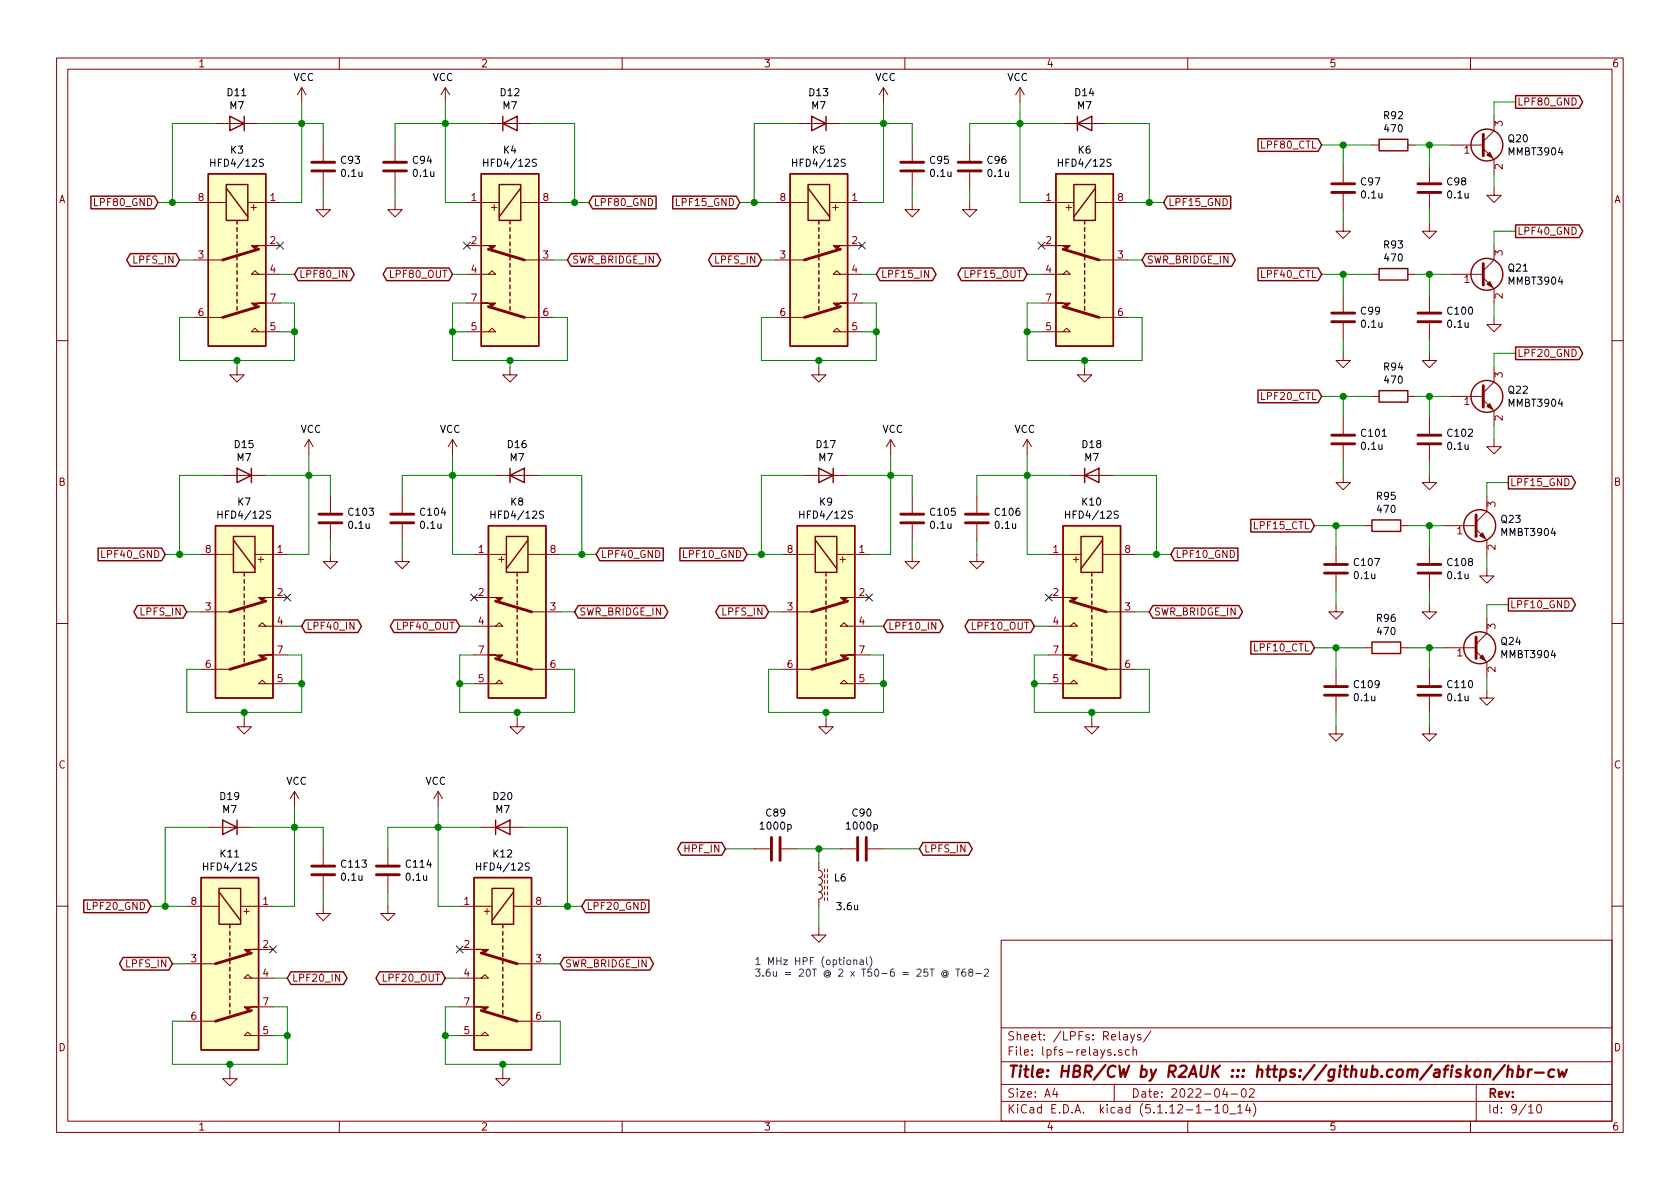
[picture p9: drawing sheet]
<svg xmlns="http://www.w3.org/2000/svg" width="297mm" height="210mm" viewBox="0 0 297 210" stroke-linecap="round" stroke-linejoin="round" font-family="sans-serif">
<g fill="none" stroke="#840000" stroke-width=".18">
<path d="M10 10.3h277v189.9h-277zM12 12.2h273v186.1h-273zM53.3 15.5l-.7 1.3M53.3 15.5v2.5M53.3 15.5l.8 1.3M60 10.3v1.9M78.7 15.5l.8 1.3M78.7 15.5v2.5M78.7 15.5l-.7 1.3M110 10.3v1.9M156.2 15.5l-.8 1.3M156.2 15.5v2.5"/>
<path d="M156.2 15.5l.8 1.3M160 10.3v1.9M180.3 15.5l.8 1.3M180.3 15.5v2.5M180.3 15.5l-.7 1.3M210 10.3v1.9M260 10.3v1.9M34.3 35.8h5.7M38.1 21.8h7.6M43.8 35.8h5.7M57.1 35.8v1.3h-1.2l1.2 1.2 1.3-1.2h-1.3M57.1 25.6v2.8"/>
<path d="M57.1 30.5v2.8M69.8 35.8v1.3h-1.2l1.2 1.2 1.3-1.2h-1.3M69.8 25.6v2.8M69.8 30.5v2.8M82.5 35.8h5.8M86.4 21.8h7.6M92.1 35.8h5.7M137.2 35.8h5.7M141 21.8h7.6M146.7 35.8h5.7M161.3 35.8v1.3h-1.3l1.3 1.2 1.3-1.2h-1.3M161.3 25.6v2.8"/>
<path d="M161.3 30.5v2.8M171.4 35.8v1.3h-1.2l1.2 1.2 1.3-1.2h-1.3M171.4 25.6v2.8M171.4 30.5v2.8M184.1 35.8h5.8M188 21.8h7.6M193.7 35.8h5.7M237.5 39.6v1.3h-1.3l1.3 1.3 1.3-1.3h-1.3M237.5 29.5v2.8M237.5 34.3v2.8M242.6 25.6h1.2M248.9 25.6h1.3"/>
<path d="M252.7 39.6v1.3h-1.2l1.2 1.3 1.3-1.3h-1.3M252.7 29.5v2.8M252.7 34.3v2.8M256.5 25.6h5.8M262.3 26.3l1.9 1.9v2.5M264.2 33.3v1.2h-1.3l1.3 1.3 1.2-1.3h-1.2M264.2 20.6v2.5l-1.9 1.9M34.3 46h5.1M34.3 56.1h5.1M45.7 48.5l-.6-.6-.7 .6h5.1M45.7 58.7l-.6-.7-.7 .7h5.1M47 43.4h2.5"/>
<path d="M47 53.6h2.5M61.3 47.8v1.3l-.7-1.3v1.3M82.5 48.5h5.1l-.6-.6-.6 .6M82.5 58.7h5.1l-.6-.7-.6 .7M82.5 43.4h2.6M82.5 53.6h2.6M92.7 46h5.1M92.7 56.1h5.1M137.2 46h5M137.2 56.1h5M148.6 48.5l-.6-.6-.7 .6h5.1M148.6 58.7l-.6-.7-.7 .7h5.1"/>
<path d="M149.9 43.4h2.5M149.9 53.6h2.5M164.2 47.8v1.3l-.7-1.3v1.3M184.1 48.5h5.1l-.6-.6-.6 .6M184.1 58.7h5.1l-.6-.7-.6 .7M184.1 43.4h2.6M184.1 53.6h2.6M194.3 46h5.1M194.3 56.1h5.1M237.5 52.3v2.8M237.5 57.1v2.8M242.6 48.5h1.2"/>
<path d="M248.9 48.5h1.3M252.7 52.3v2.8M252.7 57.1v2.8M256.5 48.5h5.8M262.3 49.1l1.9 1.9v2.6M264.2 56.1v1.3h-1.3l1.3 1.3 1.2-1.3h-1.2M264.2 43.4v2.6l-1.9 1.9M10 60.2h2M41.9 65v1.3h-1.3l1.3 1.3 1.3-1.3h-1.3M54.6 77.7l-.8 1.3M54.6 77.7v2.6M54.6 77.7l.8 1.3"/>
<path d="M80 77.7l.8 1.3M80 77.7v2.6M80 77.7l-.8 1.3M90.2 65v1.3h1.2l-1.2 1.3-1.3-1.3h1.3M144.8 65v1.3h-1.3l1.3 1.3 1.2-1.3h-1.2M157.5 77.7l-.8 1.3M157.5 77.7v2.6M157.5 77.7l.7 1.3M181.6 77.7l.8 1.3M181.6 77.7v2.6M181.6 77.7l-.8 1.3M191.8 65v1.3h1.2l-1.2 1.3-1.3-1.3h1.3"/>
<path d="M237.5 62.5v1.2h-1.3l1.3 1.3 1.3-1.3h-1.3M237.5 73.9v2.8M237.5 78.7v2.8M242.6 70.1h1.2M248.9 70.1h1.3M252.7 62.5v1.2h-1.2l1.2 1.3 1.3-1.3h-1.3M252.7 73.9v2.8M252.7 78.7v2.8M256.5 70.1h5.8M262.3 70.7l1.9 1.9v2.6M264.2 77.7v1.3h-1.3l1.3 1.3 1.2-1.3h-1.2M264.2 65v2.6l-1.9 1.9"/>
<path d="M285 60.2h2M35.6 98h5.7M39.4 84.1h7.6M45.1 98h5.7M58.4 98v1.3h-1.3l1.3 1.3 1.3-1.3h-1.3M58.4 87.9v2.8M58.4 92.7v2.8M71.1 98v1.3h-1.3l1.3 1.3 1.3-1.3h-1.3M71.1 87.9v2.8M71.1 92.7v2.8M83.8 98h5.7M87.6 84.1h7.6"/>
<path d="M93.3 98h5.8M138.4 98h5.7M142.2 84.1h7.7M148 98h5.7M161.3 98v1.3h-1.3l1.3 1.3 1.3-1.3h-1.3M161.3 87.9v2.8M161.3 92.7v2.8M172.7 98v1.3h-1.3l1.3 1.3 1.3-1.3h-1.3M172.7 87.9v2.8M172.7 92.7v2.8M185.4 98h5.7M189.2 84.1h7.6"/>
<path d="M194.9 98h5.8M236.2 96.8v2.8M237.5 84.1v1.2h-1.3l1.3 1.3 1.3-1.3h-1.3M241.3 93h1.3M247.6 93h1.3M252.7 84.1v1.2h-1.2l1.2 1.3 1.3-1.3h-1.3M252.7 96.8v2.8M255.3 93h5.7M261 93.6l1.9 1.9v2.5M262.9 87.9v2.5l-1.9 1.9M10 110.3h2M35.6 108.2h5"/>
<path d="M35.6 118.4h5M47 110.7l-.6-.6-.7 .6h5.1M48.3 105.7h2.5M48.3 115.8h2.5M62.6 110v1.3l-.7-1.3v1.3M83.8 110.7h5.1l-.6-.6-.7 .6M83.8 105.7h2.6M83.8 115.8h2.6M94 108.2h5.1M94 118.4h5.1M138.4 108.2h5.1M138.4 118.4h5.1"/>
<path d="M149.9 110.7l-.7-.6-.6 .6h5.1M151.1 105.7h2.6M151.1 115.8h2.6M165.5 110v1.3l-.8-1.3v1.3M185.4 110.7h5.1l-.6-.6-.7 .6M185.4 105.7h2.6M185.4 115.8h2.6M195.6 108.2h5.1M195.6 118.4h5.1M236.2 106.9v1.3h-1.3l1.3 1.3 1.3-1.3h-1.3M236.2 101.6v2.8M236.2 118.4v2.8"/>
<path d="M241.3 114.5h1.3M247.6 114.5h1.3M252.7 106.9v1.3h-1.2l1.2 1.3 1.3-1.3h-1.3M252.7 101.6v2.8M252.7 118.4v2.8M255.3 114.5h5.7M261 115.2l1.9 1.9v2.5M262.9 100.6v1.2h-1.3l1.3 1.3 1.3-1.3h-1.3M262.9 109.5v2.5l-1.9 1.9M285 110.3h2M43.2 127.2v1.3h-1.3l1.3 1.3 1.2-1.3h-1.2M47 120.9l-.6-.6-.7 .6h5.1"/>
<path d="M52.1 139.9l-.8 1.3M52.1 139.9v2.6M52.1 139.9l.7 1.3M77.5 139.9l.7 1.3M77.5 139.9v2.6M77.5 139.9l-.8 1.3M83.8 120.9h5.1l-.6-.6-.7 .6M91.4 127.2v1.3h1.3l-1.3 1.3-1.2-1.3h1.2M146 127.2v1.3h-1.2l1.2 1.3 1.3-1.3h-1.3M149.9 120.9l-.7-.6-.6 .6h5.1M185.4 120.9h5.1l-.6-.6-.7 .6M193 127.2v1.3h1.3l-1.3 1.3-1.2-1.3h1.2"/>
<path d="M236.2 128.5v1.3h-1.3l1.3 1.3 1.3-1.3h-1.3M236.2 123.2v2.8M252.7 128.5v1.3h-1.2l1.2 1.3 1.3-1.3h-1.3M252.7 123.2v2.8M262.9 122.2v1.2h-1.3l1.3 1.3 1.3-1.3h-1.3M36.8 146.3h7.6M57.1 150.1v2.8M57.1 154.9v2.8M68.6 150.1v2.8M68.6 154.9v2.8M85.1 146.3h7.6M133.3 150.1h2.8"/>
<path d="M138.2 150.1h2.8M144.8 152.6v1.3a.63 .63 0 0 1 .6 .7 .63 .63 0 0 1-.6 .6 .63 .63 0 0 1 .6 .6 .63 .63 0 0 1-.6 .7 .63 .63 0 0 1 .6 .6 .63 .63 0 0 1-.6 .6 .63 .63 0 0 1 .6 .7 .63 .63 0 0 1-.6 .6v1.3M145.8 153.7v.5M145.8 154.7v.5M145.8 155.7v.5M145.8 156.7v.5M145.8 157.7v.5M145.8 158.7v.6M146.3 153.7v.5M146.3 154.7v.5M146.3 155.7v.5M146.3 156.7v.5"/>
<path d="M146.3 157.7v.5M146.3 158.7v.6M148.6 150.1h2.8M153.4 150.1h2.8M10 160.2h2M33 160.3h5.7M33 170.4h5.1M42.5 160.3h5.8M44.4 173l-.6-.7-.6 .7h5.1M45.7 167.9h2.6M45.7 178h2.6M57.1 160.3v1.2h-1.2l1.2 1.3 1.3-1.3h-1.3"/>
<path d="M60 172.3v1.2l-.7-1.2v1.2M68.6 160.3v1.2h-1.3l1.3 1.3 1.2-1.3h-1.2M81.3 173h5.1l-.7-.7-.6 .7M81.3 160.3h5.7M81.3 167.9h2.5M81.3 178h2.5M90.8 160.3h5.7M91.4 170.4h5.1M144.8 164.1v1.2h1.2l-1.2 1.3-1.3-1.3h1.3M177 166.3h108v32h-108zM285 160.2h2M33 180.6h5.1"/>
<path d="M40.6 189.5v1.2h-1.2l1.2 1.3 1.3-1.3h-1.3M44.4 183.1l-.6-.6-.6 .6h5.1M60 198.3v1.9M81.3 183.1h5.1l-.7-.6-.6 .6M88.9 189.5v1.2h1.3l-1.3 1.3-1.3-1.3h1.3M91.4 180.6h5.1M110 198.3v1.9M160 198.3v1.9M177 194.8h108M177 191.8h108M177 187.8h108M177 181.8h108"/>
<path d="M186.5 192.5l-.4 1h1M186.8 193v1M196.4 185.7a.37 .37 0 0 0-.6 .1l.1 .2 .5 .2 .1 .1-.2 .3-.5-.1M197 191.8v3M197.1 186.5v.1M198.3 185.7l-.3-.1-.2 .2v.2l.5 .2v.3h-.5M198.7 183h.6v.9M199.3 183.3l-.5 .1-.2 .2 .1 .2 .1 .1 .5-.1M199.7 185.7l-.4-.1-.3 .3 .1 .6h.6M199.9 182.9l.4 1M200.3 185.7l.3-.1 .3 .1 .1 .9M200.3 185.1v1.5"/>
<path d="M200.6 182.9l-.5 1.4-.2 .1M201.7 183l-.4-.1-.2 .2 .1 .3 .5 .1v.3h-.6M203.5 182.3l-1.3 2M210 198.3v1.9M213 196.3h1.2M214.8 195.8l.4-.5v1.5M214.8 196.8h.9M216.4 195.5l.3-.2a.94 .94 0 0 1 0 1.5l-.4-.3v-.6zM216.6 192.5l-.4 1h.9M216.9 193v1M217.4 197h1.1M217.7 193.5h1.1"/>
<path d="M218.8 195.8l.5-.5v1.5M218.8 196.8h.9M219.6 192.7l.4-.2a.94 .94 0 0 1 0 1.5 .82 .82 0 0 1-.4-1.3zM220.6 195.2l-.4 1.1h1M220.9 192.7l.2-.2h.4l.2 .2 .1 .3-1 1h1M221 195.8v1M221.6 195.1a1.71 1.71 0 0 1 0 2.3M260 198.3v1.9M261 191.8v6.5M270.3 195.8l.4-.5v1.5M270.3 196.8h.8M271.8 195.5l.4-.2a.94 .94 0 0 1 0 1.5 .79 .79 0 0 1-.4-1.3z"/>
</g>
<path d="M262.7 189.3a.5 .5 0 0 1 .8 .1l-.1 1M262.7 189.1l-.2 1.3M266.1 188.3l-2.1 2.6M266.6 189.3a.52 .52 0 0 1 .9 .1l-.2 1M266.7 188.4l-.2 2M268.4 189.2a.68 .68 0 0 1 .9 .1v.8a.66 .66 0 0 1-1 .2M268.5 188.4l-.2 2M270.3 189.1l-.2 1.3M270.8 189.1a.55 .55 0 0 0-.6 .4M271.4 189.7h1.5M274.8 189.2a.68 .68 0 0 0-1 .3v.8l.3 .1 .6-.1M275.5 189.1l.2 1.3 .5-.9 .3 .9 .5-1.3" fill="none" stroke="#840000" stroke-width=".41"/>
<g fill="none" stroke="#840000" stroke-width=".25">
<path d="M268 16.9h11.2l.6 1.1-.6 1.1h-11.2zM16.1 34.7h11.2l.6 1.1-.6 1.1h-11.2zM36.8 30.7h10.2v30.5h-10.2zM40 32.6h3.8v6.4h-3.8zM40 33.3l3.8 5M40.6 20.6l2.6 1.2-2.6 1.3zM41.9 39v.6M43.2 20.6v2.5M85.1 30.7h10.1v30.5h-10.1zM88.3 32.6h3.8v6.4h-3.8zM88.9 21.8l2.5-1.2v2.5zM88.9 20.6v2.5"/>
<path d="M90.2 39v.6M92.1 33.3l-3.8 5M104.8 34.7h11.2v2.2h-11.2l-.7-1.1zM118.9 34.7h11.3l.6 1.1-.6 1.1h-11.3zM139.7 30.7h10.2v30.5h-10.2zM142.9 32.6h3.8v6.4h-3.8zM142.9 33.3l3.8 5M143.5 20.6l2.5 1.2-2.5 1.3zM144.8 39v.6M146 20.6v2.5M186.7 30.7h10.1v30.5h-10.1zM189.9 32.6h3.8v6.4h-3.8z"/>
<path d="M190.5 21.8l2.5-1.2v2.5zM190.5 20.6v2.5M191.8 39v.6M193.7 33.3l-3.8 5M206.4 34.7h11.2v2.2h-11.2l-.7-1.1zM222.4 24.5h10.6l.7 1.1-.7 1.2h-10.6zM243.8 24.6h5.1v2.1h-5.1zM268 39.8h11.2l.6 1.1-.6 1.1h-11.2zM23 44.9h8.1l.6 1.1-.6 1.1h-8.1l-.6-1.1zM41.9 40.3v.6M41.9 41.5v.7M41.9 42.8v.6"/>
<path d="M41.9 44.1v.6M41.9 45.3v.7M41.9 46.6v.6M41.9 47.9v.6M41.9 49.1v.7M41.9 50.4v.6M41.9 51.7v.6M41.9 53v.6M41.9 54.2v.7M52.7 47.4h9.3l.6 1.1-.6 1.1h-9.3l-.6-1.1zM68.4 47.4h11l.6 1.1-.6 1.1h-11l-.7-1.1zM90.2 40.3v.6"/>
<path d="M90.2 41.5v.7M90.2 42.8v.6M90.2 44.1v.6M90.2 45.3v.7M90.2 46.6v.6M90.2 47.9v.6M90.2 49.1v.7M90.2 50.4v.6M90.2 51.7v.6M90.2 53v.6M90.2 54.2v.7M101 44.9h15.2l.6 1.1-.6 1.1h-15.2l-.7-1.1z"/>
<path d="M125.9 44.9h8.1l.6 1.1-.6 1.1h-8.1l-.6-1.1zM144.8 40.3v.6M144.8 41.5v.7M144.8 42.8v.6M144.8 44.1v.6M144.8 45.3v.7M144.8 46.6v.6M144.8 47.9v.6M144.8 49.1v.7M144.8 50.4v.6M144.8 51.7v.6M144.8 53v.6"/>
<path d="M144.8 54.2v.7M155.6 47.4h9.3l.6 1.1-.6 1.1h-9.3l-.7-1.1zM170 47.4h11l.6 1.1-.6 1.1h-11l-.7-1.1zM191.8 40.3v.6M191.8 41.5v.7M191.8 42.8v.6M191.8 44.1v.6M191.8 45.3v.7M191.8 46.6v.6M191.8 47.9v.6M191.8 49.1v.7M191.8 50.4v.6"/>
<path d="M191.8 51.7v.6M191.8 53v.6M191.8 54.2v.7M202.6 44.9h15.2l.6 1.1-.6 1.1h-15.2l-.7-1.1zM222.4 47.4h10.6l.7 1.1-.7 1.1h-10.6zM243.8 47.5h5.1v2h-5.1zM222.4 69h10.6l.7 1.1-.7 1.1h-10.6zM243.8 69.1h5.1v2h-5.1zM268 61.4h11.2l.6 1.1-.6 1.1h-11.2zM17.3 96.9h11.3l.6 1.1-.6 1.2h-11.3zM38.1 93h10.2v30.4h-10.2zM41.3 94.9h3.8v6.3h-3.8z"/>
<path d="M41.3 95.5l3.8 5.1M41.9 82.8l2.5 1.3-2.5 1.2zM44.4 82.8v2.5M86.4 93h10.1v30.4h-10.1zM89.5 94.9h3.8v6.3h-3.8zM90.2 84.1l2.5-1.3v2.5zM90.2 82.8v2.5M93.3 95.5l-3.8 5.1M106 96.9h11.3v2.3h-11.3l-.6-1.2zM120.2 96.9h11.2l.7 1.1-.7 1.2h-11.2zM141 93h10.1v30.4h-10.1zM144.1 94.9h3.9v6.3h-3.9z"/>
<path d="M144.1 95.5l3.9 5.1M144.8 82.8l2.5 1.3-2.5 1.2zM147.3 82.8v2.5M188 93h10.1v30.4h-10.1zM191.1 94.9h3.8v6.3h-3.8zM191.8 84.1l2.5-1.3v2.5zM191.8 82.8v2.5M194.9 95.5l-3.8 5.1M207.6 96.9h11.3v2.3h-11.3l-.6-1.2zM221.2 91.8h10.6l.6 1.2-.6 1.1h-10.6zM242.6 91.9h5v2.1h-5zM266.7 84.2h11.2l.7 1.1-.7 1.2h-11.2z"/>
<path d="M24.3 107.1h8.1l.6 1.1-.6 1.1h-8.1l-.6-1.1zM43.2 101.2v.6M43.2 102.5v.6M43.2 103.8v.6M43.2 105v.7M43.2 106.3v.6M43.2 107.6v.6M43.2 108.8v.7M43.2 110.1v.6M43.2 111.4v.6M43.2 112.6v.7M43.2 113.9v.6"/>
<path d="M43.2 115.2v.6M43.2 116.5v.6M54 109.6h9.3l.6 1.1-.6 1.2h-9.3l-.7-1.2zM69.6 109.6h11l.7 1.1-.7 1.2h-11l-.6-1.2zM91.4 101.2v.6M91.4 102.5v.6M91.4 103.8v.6M91.4 105v.7M91.4 106.3v.6M91.4 107.6v.6M91.4 108.8v.7M91.4 110.1v.6"/>
<path d="M91.4 111.4v.6M91.4 112.6v.7M91.4 113.9v.6M91.4 115.2v.6M91.4 116.5v.6M102.2 107.1h15.2l.7 1.1-.7 1.1h-15.2l-.6-1.1zM127.2 107.1h8.1l.6 1.1-.6 1.1h-8.1l-.7-1.1zM146 101.2v.6M146 102.5v.6M146 103.8v.6M146 105v.7M146 106.3v.6"/>
<path d="M146 107.6v.6M146 108.8v.7M146 110.1v.6M146 111.4v.6M146 112.6v.7M146 113.9v.6M146 115.2v.6M146 116.5v.6M156.8 109.6h9.3l.7 1.1-.7 1.2h-9.3l-.6-1.2zM171.2 109.6h11l.7 1.1-.7 1.2h-11l-.6-1.2zM193 101.2v.6M193 102.5v.6"/>
<path d="M193 103.8v.6M193 105v.7M193 106.3v.6M193 107.6v.6M193 108.8v.7M193 110.1v.6M193 111.4v.6M193 112.6v.7M193 113.9v.6M193 115.2v.6M193 116.5v.6M203.8 107.1h15.2l.7 1.1-.7 1.1h-15.2l-.6-1.1z"/>
<path d="M221.2 113.4h10.6l.6 1.1-.6 1.2h-10.6zM242.6 113.5h5v2.1h-5zM266.7 105.8h11.2l.7 1.1-.7 1.1h-11.2zM14.8 159.2h11.2l.7 1.1-.7 1.1h-11.2zM35.6 155.2h10.1v30.5h-10.1zM38.7 157.1h3.8v6.3h-3.8zM38.7 157.7l3.8 5.1M39.4 145l2.5 1.3-2.5 1.3zM41.9 145v2.6M83.8 155.2h10.2v30.5h-10.2zM87 157.1h3.8v6.3h-3.8zM87.6 146.3l2.6-1.3v2.6z"/>
<path d="M87.6 145v2.6M90.8 157.7l-3.8 5.1M103.5 159.2h11.2v2.2h-11.2l-.6-1.1zM120.4 149h7.2l.7 1.1-.7 1.1h-7.2l-.6-1.1zM163.2 149h8.1l.6 1.1-.6 1.1h-8.1l-.6-1.1zM21.8 169.3h8l.7 1.1-.7 1.1h-8l-.7-1.1zM40.6 163.4v.7M40.6 164.7v.6M40.6 166v.6M40.6 167.3v.6M40.6 168.5v.7M40.6 169.8v.6"/>
<path d="M40.6 171.1v.6M40.6 172.3v.7M40.6 173.6v.6M40.6 174.9v.6M40.6 176.1v.7M40.6 177.4v.6M40.6 178.7v.6M51.4 171.9h9.3l.7 1.1-.7 1.1h-9.3l-.6-1.1zM67.1 171.9h11l.6 1.1-.6 1.1h-11l-.6-1.1zM88.9 163.4v.7M88.9 164.7v.6M88.9 166v.6"/>
<path d="M88.9 167.3v.6M88.9 168.5v.7M88.9 169.8v.6M88.9 171.1v.6M88.9 172.3v.7M88.9 173.6v.6M88.9 174.9v.6M88.9 176.1v.7M88.9 177.4v.6M88.9 178.7v.6M99.7 169.3h15.2l.6 1.1-.6 1.1h-15.2l-.6-1.1z"/>
<circle cx="262.9" cy="25.6" r="2.82"/>
<circle cx="262.9" cy="48.5" r="2.82"/>
<circle cx="262.9" cy="70.1" r="2.82"/>
<circle cx="261.6" cy="93" r="2.82"/>
<circle cx="261.6" cy="114.5" r="2.82"/>
</g>
<g fill="none" stroke="#840000" stroke-width=".51">
<path d="M55.1 30.2h4.1M55.1 28.7h4.1M67.8 30.2h4.1M67.8 28.7h4.1M159.3 30.2h4M159.3 28.7h4M169.4 30.2h4.1M169.4 28.7h4.1M235.5 34h4M235.5 32.5h4M250.7 34h4.1M250.7 32.5h4.1"/>
<path d="M262.3 23.7v3.9M45.7 44.1l-6.3 1.9M45.7 54.2l-6.3 1.9M86.4 44.1l6.3 1.9M86.4 54.2l6.3 1.9M148.6 44.1l-6.4 1.9M148.6 54.2l-6.4 1.9M188 44.1l6.3 1.9M188 54.2l6.3 1.9M235.5 56.9h4M235.5 55.4h4M250.7 56.9h4.1"/>
<path d="M250.7 55.4h4.1M262.3 46.6v3.8M235.5 78.5h4M235.5 77h4M250.7 78.5h4.1M250.7 77h4.1M262.3 68.2v3.8M56.4 92.5h4.1M56.4 90.9h4.1M69.1 92.5h4.1M69.1 90.9h4.1M159.3 92.5h4"/>
<path d="M159.3 90.9h4M170.7 92.5h4.1M170.7 90.9h4.1M234.2 99.8h4.1M250.7 99.8h4.1M261 91.1v3.8M47 106.3l-6.4 1.9M47 116.5l-6.4 1.9M87.6 106.3l6.4 1.9M87.6 116.5l6.4 1.9M149.9 106.3l-6.4 1.9M149.9 116.5l-6.4 1.9"/>
<path d="M189.2 106.3l6.4 1.9M189.2 116.5l6.4 1.9M234.2 101.3h4.1M250.7 101.3h4.1M261 112.6v3.9M234.2 122.9h4.1M234.2 121.4h4.1M250.7 122.9h4.1M250.7 121.4h4.1M55.1 154.7h4.1M55.1 153.2h4.1M66.5 154.7h4.1"/>
<path d="M66.5 153.2h4.1M136.4 148.1v4M137.9 148.1v4M151.6 148.1v4M153.2 148.1v4M44.4 168.5l-6.3 1.9M44.4 178.7l-6.3 1.9M85.1 168.5l6.3 1.9M85.1 178.7l6.3 1.9"/>
</g>
<g fill="#ffffc2" stroke="#ffffc2" stroke-width=".18">
<path d="M36.8 30.7h10.2v30.5h-10.2z"/>
<path d="M85.1 30.7h10.1v30.5h-10.1z"/>
<path d="M139.7 30.7h10.2v30.5h-10.2z"/>
<path d="M186.7 30.7h10.1v30.5h-10.1z"/>
<path d="M38.1 93h10.2v30.4h-10.2z"/>
<path d="M86.4 93h10.1v30.4h-10.1z"/>
<path d="M141 93h10.1v30.4h-10.1z"/>
<path d="M188 93h10.1v30.4h-10.1z"/>
<path d="M35.6 155.2h10.1v30.5h-10.1z"/>
<path d="M83.8 155.2h10.2v30.5h-10.2z"/>
</g>
<g fill="#840000" stroke="#840000" stroke-width=".18">
<path d="M44.4 43.4h2.6h-1.3l-.6 .7z"/>
<path d="M44.4 53.6h2.6h-1.3l-.6 .6z"/>
<path d="M85.1 43.4h2.5l-.6 .7-.6-.7z"/>
<path d="M85.1 53.6h2.5l-.6 .6-.6-.6z"/>
<path d="M147.3 43.4h2.6h-1.3l-.6 .7z"/>
<path d="M147.3 53.6h2.6h-1.3l-.6 .6z"/>
<path d="M186.7 43.4h2.5l-.6 .7-.6-.7z"/>
<path d="M186.7 53.6h2.5l-.6 .6-.6-.6z"/>
<path d="M45.7 105.7h2.6h-1.3l-.6 .6z"/>
<path d="M45.7 115.8h2.6h-1.3l-.6 .7z"/>
<path d="M86.4 105.7h2.5l-.6 .6-.7-.6z"/>
<path d="M86.4 115.8h2.5l-.6 .7-.7-.7z"/>
<path d="M148.6 105.7h2.5h-1.2l-.7 .6z"/>
<path d="M148.6 115.8h2.5h-1.2l-.7 .7z"/>
<path d="M188 105.7h2.5l-.6 .6-.7-.6z"/>
<path d="M188 115.8h2.5l-.6 .7-.7-.7z"/>
<path d="M43.2 167.9h2.5h-1.3l-.6 .6z"/>
<path d="M43.2 178h2.5h-1.3l-.6 .7z"/>
<path d="M83.8 167.9h2.6l-.7 .6-.6-.6z"/>
<path d="M83.8 178h2.6l-.7 .7-.6-.7z"/>
<path d="M261.6 116.3l.5-.5 .5 1z"/>
<path d="M261.6 94.7l.5-.5 .5 1z"/>
<path d="M262.9 27.4l.5-.5 .5 1z"/>
<path d="M262.9 71.9l.5-.5 .5 1z"/>
<path d="M262.9 50.3l.5-.5 .5 1z"/>
</g>
<g fill="none" stroke="#000" stroke-width=".18">
<path d="M37.3 28.1v1.3M37.3 28.7h.7M85.5 28.7h.8M85.5 28.1v1.3M140.1 28.7h.8M140.1 28.1v1.3M187.1 28.7h.8M187.1 28.1v1.3M38.5 90.4v1.2M38.5 91h.8M86.8 91h.7M86.8 90.4v1.2"/>
<path d="M141.4 91h.7M141.4 90.4v1.2M188.4 91h.7M188.4 90.4v1.2M36 152.6v1.3M36 153.2h.7M84.3 153.2h.7M84.3 152.6v1.3"/>
</g>
<g fill="none" stroke="#008400" stroke-width=".18">
<path d="M53.3 18v17.8h-3.8M78.7 18v17.8h3.8M156.2 18v17.8h-3.8M180.3 18v17.8h3.8M268 18h-3.8v2.6M27.9 35.8h6.4M38.1 21.8h-7.6v14M45.7 21.8h11.4v3.8M57.1 33.3v2.5M69.8 33.3v2.5M86.4 21.8h-16.6v3.8M94 21.8h7.6v14"/>
<path d="M97.8 35.8h6.3M130.8 35.8h6.4M141 21.8h-7.7v14M148.6 21.8h12.7v3.8M161.3 33.3v2.5M171.4 33.3v2.5M188 21.8h-16.6v3.8M195.6 21.8h7.6v14M199.4 35.8h6.3M233.7 25.6h8.9M237.5 25.6v3.9M237.5 37.1v2.5"/>
<path d="M250.2 25.6h6.3M252.7 25.6v3.9M252.7 37.1v2.5M264.2 30.7v2.6M31.7 46h2.6M49.5 53.6h2.6v10.1h-20.4v-7.6h2.6M49.5 48.5h2.6M49.5 58.7h2.6M80 48.5h2.5M80 58.7h2.5M82.5 53.6h-2.5v10.1h20.3v-7.6h-2.5M97.8 46h2.5"/>
<path d="M134.6 46h2.6M152.4 48.5h2.5M152.4 58.7h2.5M152.4 53.6h2.5v10.1h-20.3v-7.6h2.6M181.6 48.5h2.5M181.6 58.7h2.5M184.1 53.6h-2.5v10.1h20.3v-7.6h-2.5M199.4 46h2.5M233.7 48.5h8.9M237.5 48.5v3.8M237.5 59.9v2.6M250.2 48.5h6.3"/>
<path d="M252.7 48.5v3.8M252.7 59.9v2.6M264.2 53.6v2.5M268 40.9h-3.8v2.5M41.9 63.7v1.3M90.2 63.7v1.3M144.8 63.7v1.3M191.8 63.7v1.3M233.7 70.1h8.9M237.5 70.1v3.8M250.2 70.1h6.3M252.7 70.1v3.8"/>
<path d="M264.2 75.2v2.5M268 62.5h-3.8v2.5M29.2 98h6.4M39.4 84.1h-7.7v13.9M47 84.1h11.4v3.8M54.6 80.3v17.7h-3.8M58.4 95.5v2.5M71.1 95.5v2.5M80 80.3v17.7h3.8M87.6 84.1h-16.5v3.8M95.2 84.1h7.7v13.9M99.1 98h6.3"/>
<path d="M132.1 98h6.3M142.2 84.1h-7.6v13.9M149.9 84.1h11.4v3.8M157.5 80.3v17.7h-3.8M161.3 95.5v2.5M172.7 95.5v2.5M181.6 80.3v17.7h3.8M189.2 84.1h-16.5v3.8M196.8 84.1h7.7v13.9M200.7 98h6.3M232.4 93h8.9M236.2 93v3.8"/>
<path d="M237.5 81.5v2.6M248.9 93h6.4M252.7 81.5v2.6M252.7 93v3.8M262.9 98v2.6M266.7 85.3h-3.8v2.6M33 108.2h2.6M50.8 110.7h2.5M50.8 115.8h2.5v10.2h-20.3v-7.6h2.6M81.3 110.7h2.5M83.8 115.8h-2.5v10.2h20.3v-7.6h-2.5M99.1 108.2h2.5"/>
<path d="M135.9 108.2h2.5M153.7 110.7h2.5M153.7 115.8h2.5v10.2h-20.3v-7.6h2.5M182.9 110.7h2.5M185.4 115.8h-2.5v10.2h20.3v-7.6h-2.5M200.7 108.2h2.5M232.4 114.5h8.9M236.2 104.4v2.5M236.2 114.5v3.9M248.9 114.5h6.4M252.7 104.4v2.5M252.7 114.5v3.9"/>
<path d="M262.9 119.6v2.6M266.7 106.9h-3.8v2.6M43.2 126v1.2M50.8 120.9h2.5M81.3 120.9h2.5M91.4 126v1.2M146 126v1.2M153.7 120.9h2.5M182.9 120.9h2.5M193 126v1.2M236.2 126v2.5M252.7 126v2.5"/>
<path d="M36.8 146.3h-7.6v14M44.4 146.3h12.7v3.8M52.1 142.5v17.8h-3.8M57.1 157.7v2.6M68.6 157.7v2.6M77.5 142.5v17.8h3.8M85.1 146.3h-16.5v3.8M92.7 146.3h7.6v14M128.3 150.1h5M141 150.1h7.6M144.8 150.1v2.5M156.2 150.1h6.4"/>
<path d="M26.7 160.3h6.3M30.5 170.4h2.5M48.3 173h2.5M48.3 178h2.5v10.2h-20.3v-7.6h2.5M78.7 173h2.6M81.3 178h-2.6v10.2h20.4v-7.6h-2.6M96.5 170.4h2.6M96.5 160.3h6.4M144.8 160.3v3.8M40.6 188.2v1.3M48.3 183.1h2.5M78.7 183.1h2.6"/>
<path d="M88.9 188.2v1.3"/>
</g>
<g fill="none" stroke="#0000c2" stroke-width=".18">
<path d="M151 169.9l.1-.2 .3 .1 .1 .8M151 169.7v.9M152.1 169.8h.5l.1 .8M152.7 170l-.5 .1-.2 .2 .1 .2h.6M153.2 169.3v1.1l.2 .2M153.8 169.1a1.47 1.47 0 0 1 0 2M164.4 171.4h.8M167.3 172a.3 .3 0 0 0-.4 0 .3 .3 0 0 0 0 .4 .3 .3 0 0 0 .4 0M167.3 171.9v.5l.2 .1a.54 .54 0 0 0-.3-.9 .54 .54 0 0 0-.7 .6 .59 .59 0 0 0 .4 .6 .59 .59 0 0 0 .6-.2M169 171.4h.7M169.3 171.4v1.2M170.7 171.4h-.3a.79 .79 0 0 0-.1 1.2l.4-.1v-.5l-.4-.1-.2 .2"/>
<path d="M171.5 171.9l-.2-.1v-.3l.5-.1 .2 .2-.1 .2-.5 .2-.1 .2v.3l.2 .1h.4l.1-.2v-.2l-.2-.3M172.5 172.2h1M174.1 171.5l.4-.1 .3 .3-.1 .2-.7 .7h.8"/>
</g>
<g fill="#008400" stroke="#008400" stroke-width=".25">
<circle cx="181.6" cy="58.7" r=".51"/>
<circle cx="191.8" cy="63.7" r=".51"/>
<circle cx="203.2" cy="35.8" r=".51"/>
<circle cx="78.7" cy="183.1" r=".51"/>
<circle cx="157.5" cy="84.1" r=".51"/>
<circle cx="180.3" cy="21.8" r=".51"/>
<circle cx="154.9" cy="58.7" r=".51"/>
<circle cx="144.8" cy="63.7" r=".51"/>
<circle cx="133.4" cy="35.8" r=".51"/>
<circle cx="134.6" cy="98" r=".51"/>
<circle cx="53.3" cy="21.8" r=".51"/>
<circle cx="146.1" cy="126" r=".51"/>
<circle cx="156.2" cy="21.8" r=".51"/>
<circle cx="236.2" cy="114.5" r=".51"/>
<circle cx="81.3" cy="120.9" r=".51"/>
<circle cx="91.4" cy="126" r=".51"/>
<circle cx="236.2" cy="93" r=".51"/>
<circle cx="102.9" cy="98" r=".51"/>
<circle cx="156.2" cy="120.9" r=".51"/>
<circle cx="237.5" cy="70.1" r=".51"/>
<circle cx="144.8" cy="150.1" r=".51"/>
<circle cx="80" cy="84.1" r=".51"/>
<circle cx="237.5" cy="48.5" r=".51"/>
<circle cx="53.3" cy="120.9" r=".51"/>
<circle cx="43.2" cy="126" r=".51"/>
<circle cx="237.5" cy="25.6" r=".51"/>
<circle cx="31.8" cy="98" r=".51"/>
<circle cx="181.6" cy="84.1" r=".51"/>
<circle cx="88.9" cy="188.2" r=".51"/>
<circle cx="100.3" cy="160.3" r=".51"/>
<circle cx="54.6" cy="84.1" r=".51"/>
<circle cx="252.7" cy="25.6" r=".51"/>
<circle cx="252.7" cy="48.5" r=".51"/>
<circle cx="204.5" cy="98" r=".51"/>
<circle cx="193" cy="126" r=".51"/>
<circle cx="252.7" cy="70.1" r=".51"/>
<circle cx="80" cy="58.7" r=".51"/>
<circle cx="90.2" cy="63.7" r=".51"/>
<circle cx="101.6" cy="35.8" r=".51"/>
<circle cx="182.9" cy="120.9" r=".51"/>
<circle cx="77.5" cy="146.3" r=".51"/>
<circle cx="78.7" cy="21.8" r=".51"/>
<circle cx="52.1" cy="58.7" r=".51"/>
<circle cx="41.9" cy="63.7" r=".51"/>
<circle cx="30.5" cy="35.8" r=".51"/>
<circle cx="52.1" cy="146.3" r=".51"/>
<circle cx="252.7" cy="93" r=".51"/>
<circle cx="50.8" cy="183.1" r=".51"/>
<circle cx="252.7" cy="114.5" r=".51"/>
<circle cx="29.2" cy="160.3" r=".51"/>
<circle cx="40.6" cy="188.2" r=".51"/>
</g>
<g fill="none" stroke="#000084" stroke-width=".18">
<path d="M48.9 42.8l1.2 1.2M50.1 42.8l-1.2 1.2M81.9 42.8l1.3 1.2M83.2 42.8l-1.3 1.2M151.8 42.8l1.2 1.2M153 42.8l-1.2 1.2M183.5 42.8l1.3 1.2M184.8 42.8l-1.3 1.2M50.2 105l1.2 1.3M51.4 105l-1.2 1.3M83.2 105l1.2 1.3M84.4 105l-1.2 1.3"/>
<path d="M153.1 105l1.2 1.3M154.3 105l-1.2 1.3M184.8 105l1.2 1.3M186 105l-1.2 1.3M47.7 167.3l1.2 1.2M48.9 167.3l-1.2 1.2M80.7 167.3l1.2 1.2M81.9 167.3l-1.2 1.2"/>
</g>
<text font-size="2.8" fill="#840000" x="178" y="190.5">Title: HBR/CW by R2AUK ::: https://github.com/afiskon/hbr-cw</text>
<g font-size="2.1" fill="#840000">
<text x="178" y="184">Sheet: /LPFs: Relays/</text>
<text x="178" y="186.7">File: lpfs-relays.sch</text>
<text x="178" y="196.9">KiCad E.D.A. kicad (5.1.12-1-10_14)</text>
<text x="178" y="194.1">Size: A4</text>
<text x="200" y="194.1">Date: 2022-04-02</text>
<text x="263" y="194.1">Rev:</text>
<text x="263" y="196.9">Id: 9/10</text>
</g>
<g font-size="1.8" fill="#840000">
<text x="35" y="11.9">1</text>
<text x="85" y="11.9">2</text>
<text x="135" y="11.9">3</text>
<text x="185" y="11.9">4</text>
<text x="235" y="11.9">5</text>
<text x="285" y="11.9">6</text>
<text x="265.7" y="22.3" transform="rotate(-90 265.7 22.3)">3</text>
<text x="268.2" y="18.7">LPF80_GND</text>
<text x="223.2" y="26.3">LPF80_CTL</text>
<text x="258.9" y="27.2">1</text>
<text x="265.7" y="29.9" transform="rotate(-90 265.7 29.9)">2</text>
<text x="10.4" y="35.9">A</text>
<text x="35.1" y="35.6">8</text>
<text x="47.8" y="35.6">1</text>
<text x="83.3" y="35.6">1</text>
<text x="96" y="35.6">8</text>
<text x="137.9" y="35.6">8</text>
<text x="150.6" y="35.6">1</text>
<text x="184.9" y="35.6">1</text>
<text x="197.6" y="35.6">8</text>
<text x="285.4" y="35.9">A</text>
<text x="16.9" y="36.4">LPF80_GND</text>
<text x="45.4" y="37.2" transform="rotate(-90 45.4 37.2)">+</text>
<text x="87.9" y="37.2" transform="rotate(-90 87.9 37.2)">+</text>
<text x="104.9" y="36.4">LPF80_GND</text>
<text x="119.8" y="36.4">LPF15_GND</text>
<text x="148.3" y="37.2" transform="rotate(-90 148.3 37.2)">+</text>
<text x="189.5" y="37.2" transform="rotate(-90 189.5 37.2)">+</text>
<text x="206.5" y="36.4">LPF15_GND</text>
<text x="268.2" y="41.5">LPF40_GND</text>
<text x="23.7" y="46.6">LPFS_IN</text>
<text x="35.1" y="45.7">3</text>
<text x="47.8" y="43.2">2</text>
<text x="83.3" y="43.2">2</text>
<text x="96" y="45.7">3</text>
<text x="101.1" y="46.6">SWR_BRIDGE_IN</text>
<text x="126.6" y="46.6">LPFS_IN</text>
<text x="137.9" y="45.7">3</text>
<text x="150.6" y="43.2">2</text>
<text x="184.9" y="43.2">2</text>
<text x="197.6" y="45.7">3</text>
<text x="202.7" y="46.6">SWR_BRIDGE_IN</text>
<text x="265.7" y="45.2" transform="rotate(-90 265.7 45.2)">3</text>
<text x="47.8" y="48.3">4</text>
<text x="47.8" y="53.3">7</text>
<text x="52.9" y="49.1">LPF80_IN</text>
<text x="69.2" y="49.1">LPF80_OUT</text>
<text x="83.3" y="48.3">4</text>
<text x="83.3" y="53.3">7</text>
<text x="150.6" y="48.3">4</text>
<text x="150.6" y="53.3">7</text>
<text x="155.7" y="49.1">LPF15_IN</text>
<text x="170.8" y="49.1">LPF15_OUT</text>
<text x="184.9" y="48.3">4</text>
<text x="184.9" y="53.3">7</text>
<text x="223.2" y="49.1">LPF40_CTL</text>
<text x="258.9" y="50">1</text>
<text x="265.7" y="52.8" transform="rotate(-90 265.7 52.8)">2</text>
<text x="35.1" y="55.9">6</text>
<text x="47.8" y="58.4">5</text>
<text x="83.3" y="58.4">5</text>
<text x="96" y="55.9">6</text>
<text x="137.9" y="55.9">6</text>
<text x="150.6" y="58.4">5</text>
<text x="184.9" y="58.4">5</text>
<text x="197.6" y="55.9">6</text>
<text x="268.2" y="63.1">LPF20_GND</text>
<text x="223.2" y="70.7">LPF20_CTL</text>
<text x="258.9" y="71.6">1</text>
<text x="265.7" y="66.8" transform="rotate(-90 265.7 66.8)">3</text>
<text x="265.7" y="74.4" transform="rotate(-90 265.7 74.4)">2</text>
<text x="10.4" y="85.9">B</text>
<text x="264.4" y="89.6" transform="rotate(-90 264.4 89.6)">3</text>
<text x="267" y="86">LPF15_GND</text>
<text x="285.4" y="85.9">B</text>
<text x="221.9" y="93.6">LPF15_CTL</text>
<text x="257.6" y="94.5">1</text>
<text x="18.2" y="98.7">LPF40_GND</text>
<text x="36.3" y="97.8">8</text>
<text x="46.7" y="99.4" transform="rotate(-90 46.7 99.4)">+</text>
<text x="49" y="97.8">1</text>
<text x="84.6" y="97.8">1</text>
<text x="89.2" y="99.4" transform="rotate(-90 89.2 99.4)">+</text>
<text x="97.3" y="97.8">8</text>
<text x="106.2" y="98.7">LPF40_GND</text>
<text x="121.1" y="98.7">LPF10_GND</text>
<text x="139.2" y="97.8">8</text>
<text x="149.6" y="99.4" transform="rotate(-90 149.6 99.4)">+</text>
<text x="151.9" y="97.8">1</text>
<text x="186.2" y="97.8">1</text>
<text x="190.8" y="99.4" transform="rotate(-90 190.8 99.4)">+</text>
<text x="198.9" y="97.8">8</text>
<text x="207.8" y="98.7">LPF10_GND</text>
<text x="264.4" y="97.3" transform="rotate(-90 264.4 97.3)">2</text>
<text x="36.3" y="107.9">3</text>
<text x="49" y="105.4">2</text>
<text x="84.6" y="105.4">2</text>
<text x="97.3" y="107.9">3</text>
<text x="139.2" y="107.9">3</text>
<text x="151.9" y="105.4">2</text>
<text x="186.2" y="105.4">2</text>
<text x="198.9" y="107.9">3</text>
<text x="267" y="107.6">LPF10_GND</text>
<text x="25" y="108.8">LPFS_IN</text>
<text x="49" y="110.5">4</text>
<text x="54.1" y="111.4">LPF40_IN</text>
<text x="70.5" y="111.4">LPF40_OUT</text>
<text x="84.6" y="110.5">4</text>
<text x="102.4" y="108.8">SWR_BRIDGE_IN</text>
<text x="127.8" y="108.8">LPFS_IN</text>
<text x="151.9" y="110.5">4</text>
<text x="157" y="111.4">LPF10_IN</text>
<text x="172.1" y="111.4">LPF10_OUT</text>
<text x="186.2" y="110.5">4</text>
<text x="204" y="108.8">SWR_BRIDGE_IN</text>
<text x="264.4" y="111.2" transform="rotate(-90 264.4 111.2)">3</text>
<text x="36.3" y="118.1">6</text>
<text x="49" y="115.6">7</text>
<text x="84.6" y="115.6">7</text>
<text x="97.3" y="118.1">6</text>
<text x="139.2" y="118.1">6</text>
<text x="151.9" y="115.6">7</text>
<text x="186.2" y="115.6">7</text>
<text x="198.9" y="118.1">6</text>
<text x="221.9" y="115.2">LPF10_CTL</text>
<text x="257.6" y="116.1">1</text>
<text x="264.4" y="118.8" transform="rotate(-90 264.4 118.8)">2</text>
<text x="49" y="120.6">5</text>
<text x="84.6" y="120.6">5</text>
<text x="151.9" y="120.6">5</text>
<text x="186.2" y="120.6">5</text>
<text x="10.4" y="135.9">C</text>
<text x="285.4" y="135.9">C</text>
<text x="121.2" y="150.7">HPF_IN</text>
<text x="163.3" y="150.7">LPFS_IN</text>
<text x="15.7" y="160.9">LPF20_GND</text>
<text x="33.8" y="160">8</text>
<text x="44.1" y="161.7" transform="rotate(-90 44.1 161.7)">+</text>
<text x="46.5" y="160">1</text>
<text x="82.1" y="160">1</text>
<text x="86.7" y="161.7" transform="rotate(-90 86.7 161.7)">+</text>
<text x="94.8" y="160">8</text>
<text x="103.7" y="160.9">LPF20_GND</text>
<text x="46.5" y="167.6">2</text>
<text x="82.1" y="167.6">2</text>
<text x="22.4" y="171.1">LPFS_IN</text>
<text x="33.8" y="170.2">3</text>
<text x="46.5" y="172.7">4</text>
<text x="51.6" y="173.6">LPF20_IN</text>
<text x="67.9" y="173.6">LPF20_OUT</text>
<text x="82.1" y="172.7">4</text>
<text x="94.8" y="170.2">3</text>
<text x="99.8" y="171.1">SWR_BRIDGE_IN</text>
<text x="46.5" y="177.8">7</text>
<text x="82.1" y="177.8">7</text>
<text x="10.4" y="185.9">D</text>
<text x="33.8" y="180.3">6</text>
<text x="46.5" y="182.9">5</text>
<text x="82.1" y="182.9">5</text>
<text x="94.8" y="180.3">6</text>
<text x="285.4" y="185.9">D</text>
<text x="35" y="199.9">1</text>
<text x="85" y="199.9">2</text>
<text x="135" y="199.9">3</text>
<text x="185" y="199.9">4</text>
<text x="235" y="199.9">5</text>
<text x="285" y="199.9">6</text>
</g>
<g font-size="1.8">
<text x="40.3" y="17">D11</text>
<text x="51.9" y="14.3">VCC</text>
<text x="76.5" y="14.3">VCC</text>
<text x="88.5" y="17">D12</text>
<text x="143.1" y="17">D13</text>
<text x="154.7" y="14.3">VCC</text>
<text x="178.1" y="14.3">VCC</text>
<text x="190.1" y="17">D14</text>
<text x="40.7" y="19.3">M7</text>
<text x="89" y="19.3">M7</text>
<text x="143.5" y="19.3">M7</text>
<text x="190.6" y="19.3">M7</text>
<text x="244.8" y="21.1">R92</text>
<text x="244.9" y="23.4">470</text>
<text x="37.8" y="29.5">HFD4/12S</text>
<text x="40.8" y="27.2">K3</text>
<text x="60.4" y="29">C93</text>
<text x="73.1" y="29">C94</text>
<text x="86.1" y="29.5">HFD4/12S</text>
<text x="89.1" y="27.2">K4</text>
<text x="140.7" y="29.5">HFD4/12S</text>
<text x="143.7" y="27.2">K5</text>
<text x="164.5" y="29">C95</text>
<text x="174.7" y="29">C96</text>
<text x="187.7" y="29.5">HFD4/12S</text>
<text x="190.7" y="27.2">K6</text>
<text x="266.8" y="25.2">Q20</text>
<text x="266.9" y="27.5">MMBT3904</text>
<text x="60.5" y="31.3">0.1u</text>
<text x="73.2" y="31.3">0.1u</text>
<text x="164.6" y="31.3">0.1u</text>
<text x="174.8" y="31.3">0.1u</text>
<text x="240.7" y="32.8">C97</text>
<text x="240.8" y="35.1">0.1u</text>
<text x="255.9" y="32.8">C98</text>
<text x="256.1" y="35.1">0.1u</text>
<text x="244.8" y="43.9">R93</text>
<text x="244.9" y="46.2">470</text>
<text x="266.8" y="48">Q21</text>
<text x="266.9" y="50.3">MMBT3904</text>
<text x="240.7" y="55.6">C99</text>
<text x="240.8" y="58">0.1u</text>
<text x="256.1" y="55.6">C100</text>
<text x="256.1" y="58">0.1u</text>
<text x="244.8" y="65.5">R94</text>
<text x="244.9" y="67.8">470</text>
<text x="266.8" y="69.6">Q22</text>
<text x="266.9" y="71.9">MMBT3904</text>
<text x="53.1" y="76.5">VCC</text>
<text x="77.7" y="76.5">VCC</text>
<text x="156" y="76.5">VCC</text>
<text x="179.3" y="76.5">VCC</text>
<text x="240.8" y="77.2">C101</text>
<text x="256.1" y="77.2">C102</text>
<text x="41.5" y="79.2">D15</text>
<text x="41.9" y="81.6">M7</text>
<text x="89.8" y="79.2">D16</text>
<text x="90.2" y="81.6">M7</text>
<text x="144.4" y="79.2">D17</text>
<text x="144.8" y="81.6">M7</text>
<text x="191.4" y="79.2">D18</text>
<text x="191.8" y="81.6">M7</text>
<text x="240.8" y="79.5">0.1u</text>
<text x="256.1" y="79.5">0.1u</text>
<text x="42.1" y="89.4">K7</text>
<text x="90.3" y="89.4">K8</text>
<text x="144.9" y="89.4">K9</text>
<text x="191.4" y="89.4">K10</text>
<text x="243.5" y="88.4">R95</text>
<text x="39.1" y="91.7">HFD4/12S</text>
<text x="61.7" y="91.2">C103</text>
<text x="61.7" y="93.5">0.1u</text>
<text x="74.4" y="91.2">C104</text>
<text x="74.4" y="93.5">0.1u</text>
<text x="87.3" y="91.7">HFD4/12S</text>
<text x="141.9" y="91.7">HFD4/12S</text>
<text x="164.6" y="91.2">C105</text>
<text x="164.6" y="93.5">0.1u</text>
<text x="176" y="91.2">C106</text>
<text x="176" y="93.5">0.1u</text>
<text x="188.9" y="91.7">HFD4/12S</text>
<text x="243.6" y="90.7">470</text>
<text x="265.5" y="92.5">Q23</text>
<text x="265.6" y="94.8">MMBT3904</text>
<text x="239.5" y="100.1">C107</text>
<text x="256.1" y="100.1">C108</text>
<text x="239.5" y="102.4">0.1u</text>
<text x="256.1" y="102.4">0.1u</text>
<text x="243.5" y="110">R96</text>
<text x="243.6" y="112.3">470</text>
<text x="265.5" y="114.1">Q24</text>
<text x="265.6" y="116.4">MMBT3904</text>
<text x="239.5" y="121.7">C109</text>
<text x="239.5" y="124">0.1u</text>
<text x="256.1" y="121.7">C110</text>
<text x="256.1" y="124">0.1u</text>
<text x="39" y="141.5">D19</text>
<text x="39.4" y="143.8">M7</text>
<text x="50.6" y="138.8">VCC</text>
<text x="75.2" y="138.8">VCC</text>
<text x="87.3" y="141.5">D20</text>
<text x="87.7" y="143.8">M7</text>
<text x="134.7" y="146.7">1000p</text>
<text x="135.5" y="144.4">C89</text>
<text x="149.9" y="146.7">1000p</text>
<text x="150.8" y="144.4">C90</text>
<text x="36.5" y="153.9">HFD4/12S</text>
<text x="39" y="151.6">K11</text>
<text x="60.5" y="153.4">C113</text>
<text x="60.5" y="155.7">0.1u</text>
<text x="71.9" y="153.4">C114</text>
<text x="71.9" y="155.7">0.1u</text>
<text x="84.8" y="153.9">HFD4/12S</text>
<text x="87.2" y="151.6">K12</text>
<text x="147.6" y="155.9">L6</text>
<text x="148.1" y="161">3.6u</text>
</g>
<g font-size="1.8" fill="#0000c2">
<text x="133.3" y="170.7">1 MHz HPF (optional)</text>
<text x="133.3" y="172.7">3.6u = 20T @ 2 x T50-6 = 25T @ T68-2</text>
</g>
</svg>
